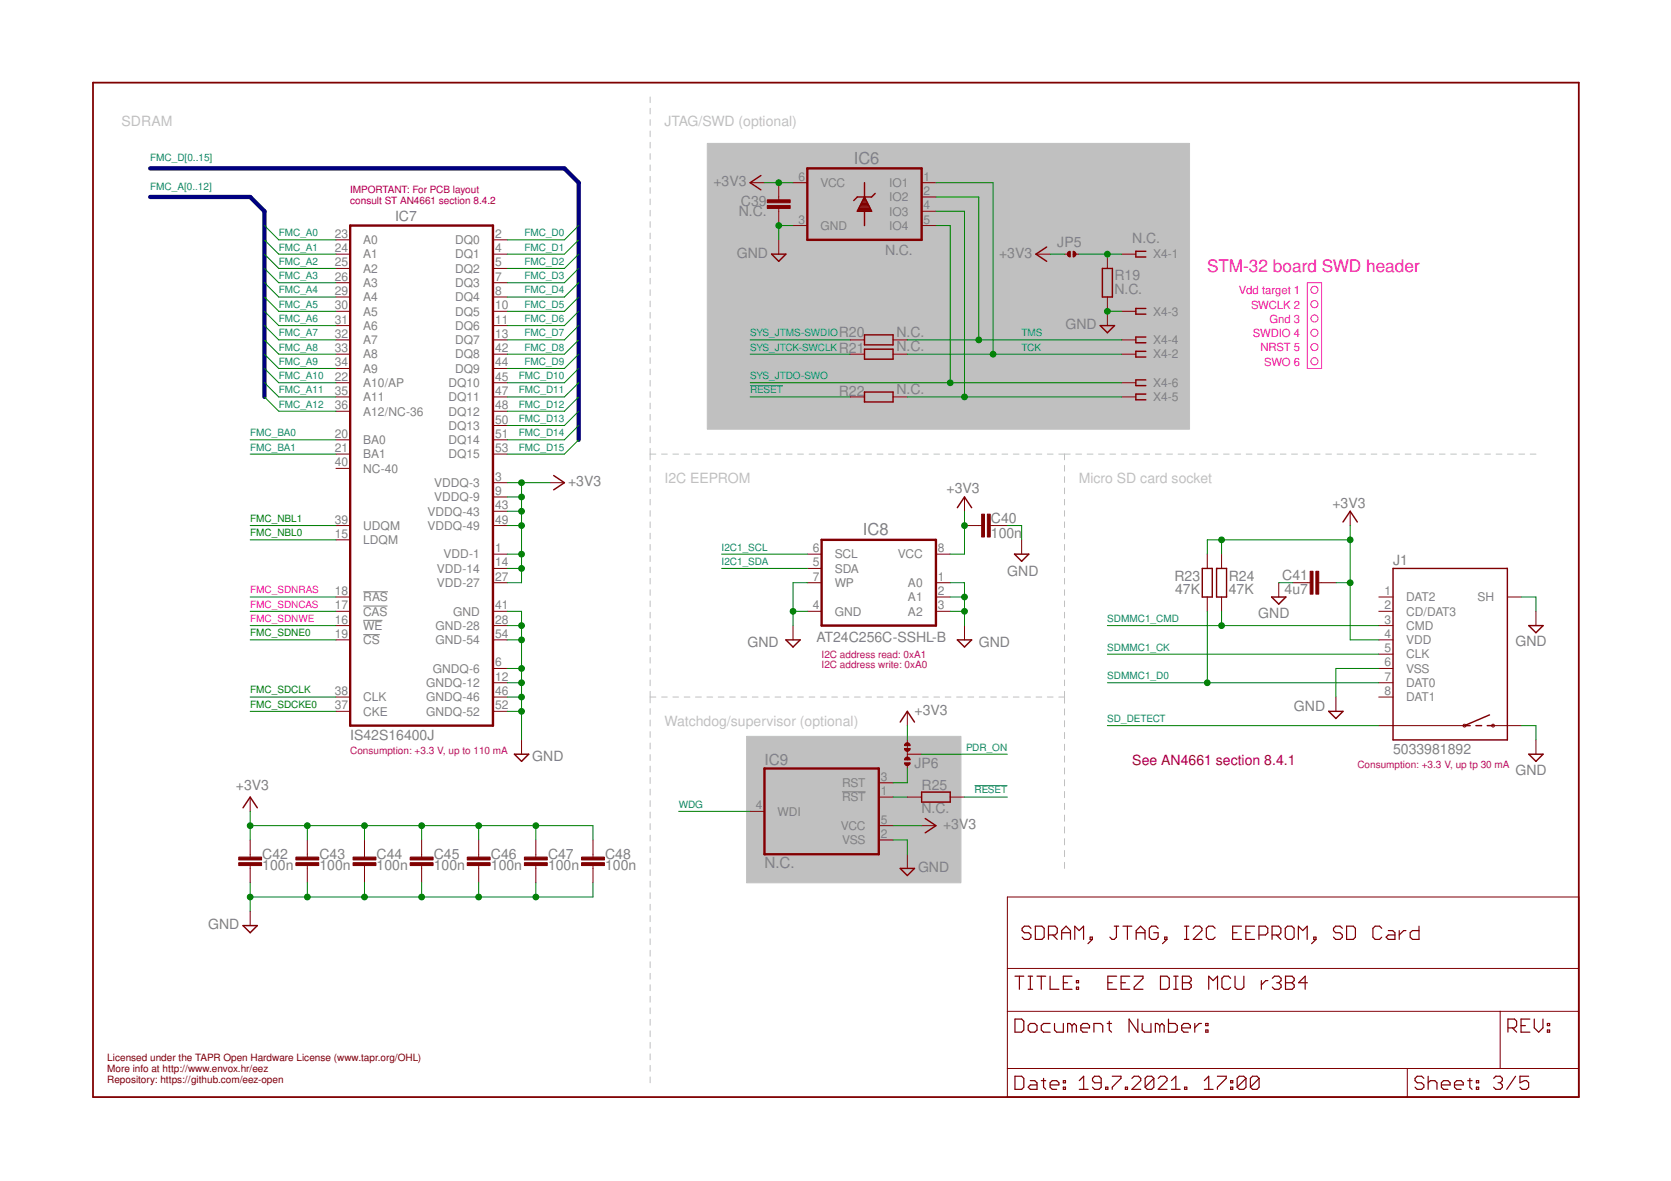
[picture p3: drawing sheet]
<svg xmlns="http://www.w3.org/2000/svg" width="297mm" height="210mm" viewBox="0 0 297 210" stroke-linecap="round" stroke-linejoin="round" font-family="sans-serif">
<g fill="none" stroke="#c0c0c0" stroke-width=".18">
<path d="M115.6 17.2v1M115.6 19.2v1.1M115.6 21.3v1M115.6 23.3v1M115.6 25.3v1M115.6 27.3v1M115.6 29.3v1M115.6 31.3v1.1M115.6 33.4v1M115.6 35.4v1M115.6 37.4v1M115.6 39.4v1"/>
<path d="M115.6 41.4v1M115.6 43.4v1M115.6 45.4v1.1M115.6 47.5v1M115.6 49.5v1M115.6 51.5v1M115.6 53.5v1M115.6 55.5v1M115.6 57.5v1M115.6 59.5v1.1M115.6 61.6v1M115.6 63.6v1"/>
<path d="M115.6 65.6v1M115.6 67.6v1M115.6 69.6v1M115.6 71.6v1.1M115.6 73.7v1M115.6 75.7v1M115.6 77.7v1M115.6 79.7v2M115.6 82.7v1M115.6 84.7v1M115.6 86.7v1.1M115.6 88.8v.9"/>
<path d="M115.6 90.8v1M115.6 92.8v1M115.6 94.8v1M115.6 96.8v1M115.6 98.8v1M115.6 80.7h1M117.6 80.7h1M119.6 80.7h1M121.6 80.7h1M123.6 80.7h1.1M125.7 80.7h1M127.7 80.7h1"/>
<path d="M129.7 80.7h1M131.7 80.7h1M133.7 80.7h1M135.7 80.7h1.1M137.8 80.7h1M139.8 80.7h1M141.8 80.7h1M143.8 80.7h1M145.8 80.7h1.1M147.8 80.7h1.1M149.9 80.7h1M151.9 80.7h1"/>
<path d="M153.9 80.7h1M155.9 80.7h1.1M157.9 80.7h1.1M160 80.7h1M162 80.7h1M164 80.7h1M166 80.7h1M168 80.7h1M170.1 80.7h1M172.1 80.7h1M174.1 80.7h1M176.1 80.7h1"/>
<path d="M178.1 80.7h1M180.1 80.7h1M182.2 80.7h1M184.2 80.7h1M186.2 80.7h1M188.2 80.7h2M189.2 80.7v1M189.2 82.7v1M189.2 84.7v1M189.2 86.7v1.1M189.2 88.8v.9M189.2 90.8v1"/>
<path d="M189.2 92.8v1M189.2 94.8v1M189.2 96.8v1M189.2 98.8v1M191.2 80.7h1.1M193.3 80.7h1M195.3 80.7h1M197.3 80.7h1M199.3 80.7h1M201.3 80.7h1.1M203.3 80.7h1.1M205.4 80.7h1"/>
<path d="M207.4 80.7h1M209.4 80.7h1M211.4 80.7h1M213.4 80.7h1.1M215.5 80.7h1M217.5 80.7h1M219.5 80.7h1M221.5 80.7h1M223.5 80.7h1.1M225.6 80.7h1M227.6 80.7h1M229.6 80.7h1"/>
<path d="M231.6 80.7h1M233.6 80.7h1.1M235.7 80.7h1M237.7 80.7h1M239.7 80.7h1M241.7 80.7h1M243.7 80.7h1.1M245.8 80.7h1M247.8 80.7h1M249.8 80.7h1M251.8 80.7h1M253.8 80.7h1"/>
<path d="M255.9 80.7h1M257.9 80.7h1M259.9 80.7h1M261.9 80.7h1M263.9 80.7h1M266 80.7h1M268 80.7h1M270 80.7h1M272 80.7h1M115.6 100.8v1M115.6 102.8v1M115.6 104.8v1"/>
<path d="M115.6 106.8v1M115.6 108.8v1M115.6 110.8v1M115.6 112.8v1.1M115.6 114.9v.9M115.6 116.9v1M115.6 118.9v1M189.2 100.8v1M189.2 102.8v1M189.2 104.8v1M189.2 106.8v1M189.2 108.8v1"/>
<path d="M189.2 110.8v1M189.2 112.8v1.1M189.2 114.9v.9M189.2 116.9v1M189.2 118.9v1M115.6 120.9v1M115.6 122.9v2M115.6 125.9v1.1M115.6 128v1M115.6 130v1.1M115.6 132.1v1M115.6 134.1v1.1"/>
<path d="M115.6 136.2v1M115.6 138.2v1.1M115.6 123.9h1M117.6 123.9h1M119.6 123.9h1M121.6 123.9h1M123.6 123.9h1.1M125.7 123.9h1M127.7 123.9h1M129.7 123.9h1M131.7 123.9h1M133.7 123.9h1"/>
<path d="M135.7 123.9h1.1M137.8 123.9h1M139.8 123.9h1M141.8 123.9h1M143.8 123.9h1M145.8 123.9h1.1M147.8 123.9h1.1M149.9 123.9h1M151.9 123.9h1M153.9 123.9h1M155.9 123.9h1.1M157.9 123.9h1.1"/>
<path d="M160 123.9h1M162 123.9h1M164 123.9h1M166 123.9h1M168 123.9h1M170.1 123.9h1M172.1 123.9h1M174.1 123.9h1M176.1 123.9h1M178.1 123.9h1M180.1 123.9h1M182.2 123.9h1"/>
<path d="M184.2 123.9h1M186.2 123.9h1M188.2 123.9h1M189.2 120.9v1M189.2 122.9v2.1M189.2 126v1.1M189.2 128.1v1.1M189.2 130.2v1.1M189.2 132.3v1.1M189.2 134.4v1.1M189.2 136.5v1.1M189.2 138.6v1.1"/>
<path d="M115.6 140.3v1M115.6 142.3v1M115.6 144.3v1.1M115.6 146.4v1M115.6 148.4v1.1M115.6 150.5v1M115.6 152.5v1.1M115.6 154.6v1M115.6 156.6v1.1M115.6 158.7v1M189.2 140.7v1.1M189.2 142.8v1.1"/>
<path d="M189.2 144.9v1.1M189.2 147v1.1M189.2 149.1v1.1M189.2 151.2v1.1M189.2 153.3v1M115.6 160.7v1.1M115.6 162.8v1M115.6 164.8v1M115.6 166.9v1M115.6 168.9v1M115.6 170.9v1.1M115.6 173v1"/>
<path d="M115.6 175v1.1M115.6 177.1v1M115.6 179.1v1.1M115.6 181.2v1M115.6 183.2v1.1M115.6 185.3v1M115.6 187.3v1.1M115.6 189.4v1M115.6 191.4v1"/>
</g>
<g fill="#c0c0c0" stroke="#c0c0c0" stroke-width=".18">
<path d="M125.7 25.5h85.8v50.8h-85.8z"/>
<path d="M132.7 130.9h38.1v26h-38.1z"/>
</g>
<path d="M64.6 110.3h3.4M64.6 107.7h4.3M64.6 105.2h4.4M64.6 112.8h2.9M149.7 140.7h4.2" fill="none" stroke="#808080" stroke-width=".18"/>
<g fill="none" stroke="#800000" stroke-width=".21">
<path d="M180.4 173.5h1.6M181.2 173.5v2.3M182.8 173.5h.8M182.8 175.8h.8M183.2 173.5v2.3M183.3 165l-.4-.4h-.8l-.4 .4v.4l.4 .4h.8l.4 .4v.4l-.4 .4h-.8l-.4-.4M184 164.6h1.2l.4 .4v1.6l-.4 .4h-1.2zM184.3 173.5h1.6M185.1 173.5v2.3M186.4 166.2h1.2l.3-.4v-.8l-.3-.4h-1.2v2.4M186.7 173.5v2.3h1.5M187.2 166.2l.7 .8"/>
<path d="M188.7 165.8h1.6M188.7 167v-1.6l.8-.8 .8 .8v1.6M189 174.7h.8M190.6 173.5h-1.6v2.3h1.6M191.1 167v-2.4l.7 .8 .8-.8v2.4M191.3 175.5h.4v.3h-.4zM191.3 174.3h.4v.4h-.4zM193.8 166.6h.4v.4h-.4zM194.2 167l-.8 .7M196.9 174.7h.8M198.1 164.6h.8M198.5 164.6v2l-.4 .4h-.4l-.4-.4"/>
<path d="M198.5 173.5h-1.6v2.3h1.6M199.3 174.7h.8M199.6 164.6h1.6M200.4 164.6v2.4M200.8 173.5h-1.5v2.3h1.5M201.6 173.5h1.6v.4l-1.6 1.6v.3h1.6M202 165.8h1.5M202 167v-1.6l.8-.8 .7 .8v1.6M205.9 165l-.4-.4h-.8l-.4 .4v1.6l.4 .4h.8l.4-.4v-.8h-.8M206.3 173.5h1.2l.4 .4v1.6l-.4 .3h-1.2zM207 166.6h.4v.4h-.4zM207.4 167l-.7 .7"/>
<path d="M208.6 173.5h.8M208.6 175.8h.8M209 173.5v2.3M210.2 173.5h1.2l.4 .4v.4l-.4 .4 .4 .4v.4l-.4 .3h-1.2zM210.2 174.7h1.2M210.5 164.6h.8M210.5 167h.8M210.9 164.6v2.4M212.1 165l.4-.4h.8l.4 .4v.4l-1.6 1.6h1.6M214.9 175.8v-2.3l.7 .8 .8-.8v2.3M216 165l-.4-.4h-.8l-.4 .4v1.6l.4 .4h.8l.4-.4M218.8 173.9l-.4-.4h-.8l-.4 .4v1.6l.4 .3h.8l.4-.3"/>
<path d="M219.1 165.8h.8M219.5 173.5v2l.4 .3h.8l.4-.3v-2M220.7 164.6h-1.6v2.4h1.6M221.5 165.8h.7M223 164.6h-1.5v2.4h1.5M223.8 166.2h1.2l.4-.4v-.8l-.4-.4h-1.2v2.4M224.2 174.3v1.5M225.4 174.3h-.4l-.8 .8M226.1 166.2h1.2l.4-.4v-.8l-.4-.4h-1.2v2.4M226.2 173.9l.4-.4h.7l.4 .4v.4l-.4 .4M226.9 166.2l.8 .8M226.9 174.7h.4"/>
<path d="M227.3 174.7l.4 .4v.4l-.4 .3h-.7l-.4-.3M228.5 173.5h1.2l.4 .4v.4l-.4 .4 .4 .4v.4l-.4 .3h-1.2zM228.5 174.7h1.2M228.9 164.6h.7l.4 .4v1.6l-.4 .4h-.7l-.4-.4v-1.6zM230.8 167v-2.4l.8 .8 .8-.8v2.4M232.4 174.7h-1.6l1.2-1.2v2.3M233.5 166.6h.4v.4h-.4zM233.9 167l-.7 .7M238.6 165l-.4-.4h-.8l-.4 .4v.4l.4 .4h.8l.4 .4v.4l-.4 .4h-.8l-.4-.4M239.4 164.6h1.2l.3 .4v1.6l-.3 .4h-1.2zM245.6 165l-.4-.4h-.7l-.4 .4v1.6l.4 .4h.7l.4-.4M246.8 165.4h.8l.4 .4v1.2h-1.2l-.4-.4 .4-.4h1.2"/>
<path d="M248.7 165.4v1.6M249.9 165.4h-.4l-.8 .8M252.2 164.6v2.4h-1.1l-.4-.4v-.8l.4-.4h1.1M180.4 181.1h1.2l.4 .4v1.6l-.4 .4h-1.2zM180.4 191.3h1.2l.4 .4v1.5l-.4 .4h-1.2zM182.8 182.3l.4-.4h.7l.4 .4v.8l-.4 .4h-.7l-.4-.4zM183.2 192.1h.7l.4 .3v1.2h-1.1l-.4-.4 .4-.4h1.1M185.1 192.1h.8M185.5 191.7v1.5l.4 .4M186.7 192.8h1.5v-.4l-.4-.3h-.8l-.3 .3v.8l.3 .4h.8M186.7 181.9h-1.2l-.4 .4v.8l.4 .4h1.2M187.5 181.9v1.2l.3 .4h1.2v-1.6"/>
<path d="M189 193.2h.4v.4h-.4zM189 192.1h.4v.3h-.4zM190.6 182.3l-.4-.4h-.4v1.6M190.6 182.3l.4-.4 .3 .4v1.2M190.6 182.3v1.2M191.9 193.6h1.5M191.9 192.1l.7-.8v2.3M192.1 182.7h1.6v-.4l-.4-.4h-.8l-.4 .4v.8l.4 .4h.8M194.5 183.5v-1.6h1.1l.4 .4v1.2M195.7 192.4h-1.1l-.4-.3v-.4l.4-.4h.8l.3 .4v1.5l-.3 .4h-.8l-.4-.4M196.5 193.2h.4v.4h-.4zM196.8 181.9h.8"/>
<path d="M197.2 181.5v1.6l.4 .4M197.7 191.3h1.6v.4l-1.6 1.5v.4M200 193.2h.4v.4h-.4zM201.2 191.7l.4-.4h.8l.4 .4v.4l-1.6 1.5h1.6M202.3 181.1v2.4l-1.6-2.4v2.4M203 181.9v1.2l.4 .4h1.2v-1.6M205.1 191.7v1.5l-.4 .4h-.8l-.3-.4M205.1 191.7l-.4-.4h-.8l-.3 .4v1.5M205.1 191.7l-1.5 1.5M205.9 191.7l.4-.4h.8l.4 .4v.4l-1.6 1.5h1.6M206.2 182.3l-.4-.4h-.4v1.6M206.2 182.3v1.2"/>
<path d="M206.2 182.3l.3-.4 .4 .4v1.2M207.7 181.1v2.4h1.2l.4-.4v-.8l-.4-.4h-1.2M208.2 193.6h1.6M208.2 192.1l.8-.8v2.3M210.1 182.7h1.5v-.4l-.4-.4h-.8l-.3 .4v.8l.3 .4h.8M210.6 193.2h.4v.4h-.4zM212.4 181.9v1.6M213.6 181.9h-.4l-.8 .8M214.1 193.6h1.5M214.1 192.1l.8-.8v2.3M214.3 183.1h.4v.4h-.4zM214.3 181.9h.4v.4h-.4z"/>
<path d="M216.4 191.3h1.6v.4l-1.6 1.5v.4M218.8 192.1h.3v.3h-.3zM218.8 193.2h.3v.4h-.3zM221.5 191.7v1.5l-.4 .4h-.8l-.4-.4M221.5 191.7l-.4-.4h-.8l-.4 .4v1.5M221.5 191.7l-1.6 1.5M223.8 191.7v1.5l-.4 .4h-.7l-.4-.4M223.8 191.7l-.4-.4h-.7l-.4 .4v1.5M223.8 191.7l-1.5 1.5M253.1 191.7l-.4-.4h-.8l-.4 .4v.4l.4 .3h.8l.4 .4v.4l-.4 .4h-.8l-.4-.4M253.9 192.4l.4-.3h.8l.3 .3v1.2M253.9 191.3v2.3"/>
<path d="M256.2 192.8h1.6v-.4l-.4-.3h-.8l-.4 .3v.8l.4 .4h.8M258.6 192.8h1.5v-.4l-.4-.3h-.7l-.4 .3v.8l.4 .4h.7M260.9 192.1h.8M261.3 191.7v1.5l.4 .4M262.4 193.2h.4v.4h-.4zM262.4 192.1h.4v.3h-.4zM265.5 191.7l.4-.4h.8l.4 .4v.4l-.4 .3M266.3 192.4h.4M266.7 192.4l.4 .4v.4l-.4 .4h-.8l-.4-.4M268.1 182.7h1.1l.4-.4v-.8l-.4-.4h-1.1v2.4M268.8 182.7l.8 .8M269.4 191.3l-1.6 2.3"/>
<path d="M270.4 182.3h.8M271.7 191.3h-1.5v1.1l.8-.3h.4l.3 .3v.8l-.3 .4h-.8l-.4-.4M271.9 181.1h-1.5v2.4h1.5M272.7 181.1v1.6l.8 .8 .8-.8v-1.6M275.1 183.1h.4v.4h-.4zM275.1 181.9h.4v.4h-.4z"/>
</g>
<path d="M16.5 14.7h264.1v180.3h-264.1z" fill="none" stroke="#800000" stroke-width=".32"/>
<g fill="none" stroke="#800000" stroke-width=".18">
<path d="M133.3 32.5h2.6M138.4 32.5v3M138.4 37v3.1M141 32.5h2.5M163.8 32.5h2.6M163.8 35h2.6M163.8 37.5h2.6M59.7 50.2h2.6M59.7 42.6h2.6M59.7 45.2h2.6M59.7 47.7h2.6M59.7 52.8h2.6"/>
<path d="M59.7 55.3h2.6M59.7 57.9h2.6M87.6 50.2h2.6M87.6 42.6h2.6M87.6 45.2h2.6M87.6 47.7h2.6M87.6 52.8h2.6M87.6 55.3h2.6M87.6 57.9h2.6M138.4 42.6v2.6M141 40.1h2.5M163.8 40.1h2.6"/>
<path d="M184.1 45.2h2.6M189.2 45.2h.8M191 45.2h.8M196.8 45.2v2.5M196.8 52.8v5.1M199.4 45.2h2.5M199.4 55.3h2.5M59.7 60.4h2.6M59.7 78.2h2.6M59.7 68h2.6M59.7 73.1h2.6M59.7 70.5h2.6"/>
<path d="M59.7 65.5h2.6M59.7 62.9h2.6M87.6 60.4h2.6M87.6 78.2h2.6M87.6 68h2.6M87.6 75.6h2.6M87.6 73.1h2.6M87.6 70.5h2.6M87.6 65.5h2.6M87.6 62.9h2.6M151.1 60.4h2.6M151.1 70.5h2.6"/>
<path d="M151.1 62.9h2.6M158.7 60.4h2.6M158.7 70.5h2.6M158.7 62.9h2.6M199.4 60.4h2.5M199.4 68h2.5M199.4 70.5h2.5M199.4 62.9h2.5M59.7 95.9h2.6M59.7 80.7h2.6M59.7 93.4h2.6M59.7 83.2h2.6"/>
<path d="M87.6 98.5h2.6M87.6 85.8h2.6M87.6 88.3h2.6M87.6 80.7h2.6M87.6 93.4h2.6M87.6 90.9h2.6M97.8 85.8h2.5M143.5 98.5h2.5M166.4 98.5h2.5M171.4 93.4h3.1M171.4 88.3v2.6M176 93.4h3.1"/>
<path d="M181.6 95.9v2.6M214.6 98.5v2.5M217.1 98.5v2.5M240 90.9v2.5M59.7 111.2h2.6M59.7 108.6h2.6M59.7 106.1h2.6M59.7 113.7h2.6M87.6 118.8h2.6M87.6 101h2.6M87.6 111.2h2.6M87.6 108.6h2.6"/>
<path d="M87.6 103.6h2.6M87.6 113.7h2.6M141 111.2v2.5M143.5 101h2.5M143.5 108.6h2.5M143.5 103.6h2.5M166.4 108.6h2.5M166.4 106.1h2.5M166.4 103.6h2.5M171.4 111.2v2.5M214.6 106.1v2.5M217.1 106.1v2.5"/>
<path d="M227.3 103.6v2.5M229.8 103.6h3.1M234.4 103.6h3.1M245.1 118.8h2.5M245.1 111.2h2.5M245.1 108.6h2.5M245.1 106.1h2.5M245.1 113.7h2.5M245.1 116.3h2.5M267.9 106.1h2.6M273 108.6v2.6M59.7 126.4h2.6"/>
<path d="M59.7 123.9h2.6M87.6 121.3h2.6M87.6 126.4h2.6M87.6 123.9h2.6M92.7 131.5v2.5M156.2 139.1h2.5M161.3 126.4v2.6M161.3 131.5v3.3M161.3 135.8v.8M161.3 134h2.5M237.5 123.9v2.5M245.1 121.3h2.5"/>
<path d="M245.1 123.9h2.5M245.1 129h15.2M265.4 129h5.1M273 131.5v2.5M44.5 141.7v2.5M44.5 149.3v3M44.5 153.8v3.1M54.6 149.3v3M54.6 153.8v3.1M64.8 149.3v3M64.8 153.8v3.1M75 149.3v3"/>
<path d="M75 153.8v3.1M85.1 149.3v3M85.1 153.8v3.1M95.2 149.3v3M95.2 153.8v3.1M105.4 149.3v3M105.4 153.8v3.1M133.3 144.2h2.6M156.2 141.7h2.5M156.2 146.7h2.5M156.2 149.3h2.5M161.3 141.7h2.5"/>
<path d="M161.3 151.8v2.5M163.8 146.7h2.6M168.9 141.7h2.5M179.1 159.4h101.5v35.6h-101.5zM44.5 162v2.5M179.1 179.7h101.5M179.1 172.1h101.5M266.7 179.7v10.2M179.1 189.9h101.5M250.2 189.9v5.1"/>
<circle cx="260.3" cy="129" r=".25"/>
<circle cx="265.4" cy="129" r=".25"/>
</g>
<g fill="none" stroke="#800000" stroke-width=".25">
<path d="M135.3 31.2l-2 1.3 2 1.2M152.4 37.5h2.5M152.5 37.2h2.3M152.7 37h2M152.8 36.8h1.8M152.9 36.6h1.6M153 36.3h1.3M153.1 36.1h1.1M153.2 35.9h.9M153.3 35.7h.7M153.4 35.5h.5M153.6 35.2h.2"/>
<path d="M153.7 35l1.2 2.5h-2.5zM153.7 32.5v2.5M153.7 37.5v2.6M155.6 34.4l-.7 .6h-2.5l-.6 .6M137.2 45.2h2.5l-1.3 1.2zM153.7 59.5h5v1.8h-5zM186.1 43.9l-2 1.3 2 1.2M195.6 57.9h2.5l-1.3 1.2zM196 47.7h1.7v5.1h-1.7zM203.7 44.7h-1.8v1h1.8M203.7 54.8h-1.8v1h1.8M203.7 59.9h-1.8v1h1.8"/>
<path d="M153.7 62.1h5v1.7h-5zM153.7 69.7h5v1.7h-5zM203.7 67.5h-1.8v1h1.8M203.7 62.4h-1.8v1.1h1.8M203.7 70h-1.8v1.1h1.8M98.4 84.5l1.9 1.3-1.9 1.3M170.2 90.2l1.2-1.9 1.3 1.9M180.3 98.5h2.6l-1.3 1.3zM238.7 92.8l1.3-1.9 1.3 1.9M139.7 113.7h2.5l-1.2 1.3zM170.2 113.7h2.5l-1.3 1.3zM213.7 101h1.8v5.1h-1.8z"/>
<path d="M216.3 101h1.7v5.1h-1.7zM226 106.1h2.6l-1.3 1.3zM247.6 101h20.3v30.5h-20.3zM271.8 111.2h2.5l-1.3 1.3zM91.4 134h2.6l-1.3 1.3zM160 128.3l1.3-1.9 1.3 1.9M236.2 126.4h2.5l-1.2 1.3zM262.4 129h1M264.4 129h1M264.8 127.1l-4.5 1.9h1M271.8 134h2.5l-1.3 1.3zM43.2 143.6l1.3-1.9 1.2 1.9"/>
<path d="M160 154.3h2.6l-1.3 1.3zM163.8 140.8h5.1v1.8h-5.1zM164.5 145.5l1.9 1.2-1.9 1.3M43.2 164.5h2.5l-1.2 1.3z"/>
</g>
<path d="M143.5 29.9h20.3v12.7h-20.3zM62.3 40.1h25.3v88.9h-25.3zM146 95.9h20.4v15.3h-20.4zM135.9 136.6h20.3v15.2h-20.3z" fill="none" stroke="#800000" stroke-width=".42"/>
<g fill="#800000" stroke="#800000" stroke-width=".18">
<path d="M42.4 153.3h4.1v.5h-4.1z"/>
<path d="M42.4 152.3h4.1v.5h-4.1z"/>
<path d="M52.6 153.3h4.1v.5h-4.1z"/>
<path d="M52.6 152.3h4.1v.5h-4.1z"/>
<path d="M62.8 153.3h4v.5h-4z"/>
<path d="M62.8 152.3h4v.5h-4z"/>
<path d="M72.9 153.3h4.1v.5h-4.1z"/>
<path d="M72.9 152.3h4.1v.5h-4.1z"/>
<path d="M83.1 153.3h4v.5h-4z"/>
<path d="M83.1 152.3h4v.5h-4z"/>
<path d="M93.2 153.3h4.1v.5h-4.1z"/>
<path d="M93.2 152.3h4.1v.5h-4.1z"/>
<path d="M174.5 91.4h.5v4h-.5z"/>
<path d="M175.5 91.4h.5v4h-.5z"/>
<path d="M232.9 101.5h.5v4.1h-.5z"/>
<path d="M233.9 101.5h.5v4.1h-.5z"/>
<path d="M136.4 36.5h4.1v.5h-4.1z"/>
<path d="M136.4 35.5h4.1v.5h-4.1z"/>
<path d="M103.4 153.3h4v.5h-4z"/>
<path d="M103.4 152.3h4v.5h-4z"/>
</g>
<g fill="#800000" stroke="#800000" stroke-width=".18">
<path d="M190.8 44.7l.3 .1 .2 .4h-.5z" fill-rule="evenodd"/>
<path d="M190.8 45.2l.5 .1-.2 .2-.3 .2z" fill-rule="evenodd"/>
<path d="M189.7 45.2h.5v.5l-.3-.2z" fill-rule="evenodd"/>
<path d="M189.9 44.8l.3-.1v.5h-.5z" fill-rule="evenodd"/>
<path d="M160.8 135.6h1a.51 .51 0 0 1-.5 .5 .51 .51 0 0 1-.5-.5z" fill-rule="evenodd"/>
<path d="M161.3 134.6l.3 .1 .2 .4h-.5z" fill-rule="evenodd"/>
<path d="M160.9 134.7l.4-.1v.5h-.5z" fill-rule="evenodd"/>
<path d="M161.3 132l.3 .2 .2 .3h-.5z" fill-rule="evenodd"/>
<path d="M160.9 132.2l.4-.2v.5h-.5z" fill-rule="evenodd"/>
<path d="M160.8 133h1a.51 .51 0 0 1-.5 .5 .51 .51 0 0 1-.5-.5z" fill-rule="evenodd"/>
</g>
<path d="M26.7 35h17.8l2.5 2.5v33M26.7 29.9h73.6l2.6 2.6v45.7" fill="none" stroke="#000080" stroke-width=".76"/>
<g fill="none" stroke="#008000" stroke-width=".18">
<path d="M135.9 32.5h5.1M166.4 37.5h5v33M166.4 32.5h10.1v30.4M166.4 35h7.6v25.4M47 52.8l2.6 2.5h10.1M47 42.6l2.6 2.6h10.1M47 57.9l2.6 2.5h10.1M47 55.3l2.6 2.6h10.1M47 50.2l2.6 2.6h10.1M47 47.7l2.6 2.5h10.1M47 45.2l2.6 2.5h10.1M47 40.1l2.6 2.5h10.1"/>
<path d="M102.9 52.8l-2.6 2.5h-10.1M102.9 42.6l-2.6 2.6h-10.1M102.9 57.9l-2.6 2.5h-10.1M102.9 55.3l-2.6 2.6h-10.1M102.9 50.2l-2.6 2.6h-10.1M102.9 47.7l-2.6 2.5h-10.1M102.9 45.2l-2.6 2.5h-10.1M102.9 40.1l-2.6 2.5h-10.1M141 40.1h-2.6v2.5M166.4 40.1h2.5v27.9M186.7 45.2h2.5M191.8 45.2h7.6"/>
<path d="M196.8 55.3h2.6M44.5 78.2h15.2M47 70.5l2.6 2.6h10.1M47 65.5l2.6 2.5h10.1M47 62.9l2.6 2.6h10.1M47 60.4l2.6 2.5h10.1M47 68l2.6 2.5h10.1M102.9 78.2l-2.6 2.5h-10.1M102.9 75.6l-2.6 2.6h-10.1M102.9 73.1l-2.6 2.5h-10.1M102.9 70.5l-2.6 2.6h-10.1M102.9 65.5l-2.6 2.5h-10.1"/>
<path d="M102.9 62.9l-2.6 2.6h-10.1M102.9 60.4l-2.6 2.5h-10.1M102.9 68l-2.6 2.5h-10.1M133.3 68h66.1M133.3 62.9h17.8M133.3 60.4h17.8M133.3 70.5h17.8M161.3 62.9h38.1M161.3 60.4h38.1M161.3 70.5h38.1M44.5 93.4h15.2M44.5 95.9h15.2"/>
<path d="M44.5 80.7h15.2M90.2 93.4h2.5M90.2 85.8h7.6M90.2 88.3h2.5M90.2 90.9h2.5M90.2 98.5h2.5M92.7 85.8v17.8h-2.5M128.3 98.5h15.2M171.4 90.9v7.6h-2.5M179.1 93.4h2.5v2.5M217.1 95.9v2.6M240 93.4v20.3h5.1"/>
<path d="M240 95.9h-25.4v2.6M44.5 106.1h15.2M44.5 108.6h15.2M44.5 111.2h15.2M44.5 113.7h15.2M90.2 108.6h2.5v22.9M90.2 111.2h2.5M90.2 113.7h2.5M90.2 118.8h2.5M90.2 101h2.5M128.3 101h15.2M141 108.6h2.5"/>
<path d="M143.5 103.6h-2.5v7.6M168.9 106.1h2.5M168.9 108.6h2.5M168.9 103.6h2.5v7.6M196.8 111.2h48.3M196.8 116.3h48.3M214.6 108.6v12.7M217.1 108.6v2.6M227.3 103.6h2.5M237.5 103.6h2.5M245.1 118.8h-7.6v5.1M270.5 106.1h2.5v2.5"/>
<path d="M44.5 123.9h15.2M44.5 126.4h15.2M90.2 121.3h2.5M90.2 123.9h2.5M90.2 126.4h2.5M161.3 129v2.5M161.3 136.6v2.5h-2.6M163.8 134h15.3M196.8 129h48.3M196.8 121.3h48.3M270.5 129h2.5v2.5M44.5 144.2v5.1"/>
<path d="M44.5 156.9v5.1M44.5 146.7h60.9v2.6M54.6 146.7v2.6M54.6 156.9v2.5M64.8 146.7v2.6M64.8 156.9v2.5M75 146.7v2.6M75 156.9v2.5M85.1 146.7v2.6M85.1 156.9v2.5M95.2 146.7v2.6M95.2 156.9v2.5"/>
<path d="M105.4 156.9v2.5h-60.9M120.6 144.2h12.7M158.7 149.3h2.6v2.5M158.7 146.7h5.1M158.7 141.7h2.6M171.4 141.7h7.7"/>
</g>
<g fill="#008000" stroke="#008000" stroke-width=".18">
<circle cx="85.1" cy="159.4" r=".51"/>
<circle cx="75" cy="159.4" r=".51"/>
<circle cx="64.8" cy="159.4" r=".51"/>
<circle cx="54.6" cy="159.4" r=".51"/>
<circle cx="44.5" cy="159.4" r=".51"/>
<circle cx="95.2" cy="159.4" r=".51"/>
<circle cx="92.7" cy="111.2" r=".51"/>
<circle cx="92.7" cy="113.7" r=".51"/>
<circle cx="92.7" cy="118.8" r=".51"/>
<circle cx="92.7" cy="121.3" r=".51"/>
<circle cx="92.7" cy="123.9" r=".51"/>
<circle cx="92.7" cy="126.4" r=".51"/>
<circle cx="138.4" cy="40.1" r=".51"/>
<circle cx="141" cy="108.6" r=".51"/>
<circle cx="171.4" cy="106.1" r=".51"/>
<circle cx="171.4" cy="108.6" r=".51"/>
<circle cx="196.8" cy="55.3" r=".51"/>
<circle cx="85.1" cy="146.7" r=".51"/>
<circle cx="75" cy="146.7" r=".51"/>
<circle cx="64.8" cy="146.7" r=".51"/>
<circle cx="54.6" cy="146.7" r=".51"/>
<circle cx="44.5" cy="146.7" r=".51"/>
<circle cx="95.2" cy="146.7" r=".51"/>
<circle cx="92.7" cy="85.8" r=".51"/>
<circle cx="92.7" cy="88.3" r=".51"/>
<circle cx="92.7" cy="90.9" r=".51"/>
<circle cx="92.7" cy="93.4" r=".51"/>
<circle cx="92.7" cy="98.5" r=".51"/>
<circle cx="92.7" cy="101" r=".51"/>
<circle cx="138.4" cy="32.5" r=".51"/>
<circle cx="171.4" cy="93.4" r=".51"/>
<circle cx="217.1" cy="95.9" r=".51"/>
<circle cx="240" cy="103.6" r=".51"/>
<circle cx="240" cy="95.9" r=".51"/>
<circle cx="168.9" cy="68" r=".51"/>
<circle cx="214.6" cy="121.3" r=".51"/>
<circle cx="217.1" cy="111.2" r=".51"/>
<circle cx="174" cy="60.4" r=".51"/>
<circle cx="176.5" cy="62.9" r=".51"/>
<circle cx="196.8" cy="45.2" r=".51"/>
<circle cx="171.4" cy="70.5" r=".51"/>
</g>
<g fill="none" stroke="#f0f" stroke-width=".18">
<path d="M232.4 50.2h2.5v15.3h-2.5z"/>
<circle cx="233.7" cy="56.6" r=".64"/>
<circle cx="233.7" cy="51.5" r=".64"/>
<circle cx="233.7" cy="54.1" r=".64"/>
<circle cx="233.7" cy="59.1" r=".64"/>
<circle cx="233.7" cy="61.7" r=".64"/>
<circle cx="233.7" cy="64.2" r=".64"/>
</g>
<path d="M133.3 68.5h5.9M173.2 139.6h5.9" fill="none" stroke="#008080" stroke-width=".18"/>
<text font-size="3.1" fill="#f0f" x="214.6" y="48.3">STM-32 board SWD header</text>
<g font-size="2.9" fill="#808080">
<text x="151.8" y="29.2">IC6</text>
<text x="153.4" y="95.1">IC8</text>
</g>
<g font-size="2.7" fill="#808080">
<text x="135.9" y="135.9">IC9</text>
<text x="135.9" y="154.4">N.C.</text>
</g>
<g font-size="2.5" fill="#c0c0c0">
<text x="21.6" y="22.3">SDRAM</text>
<text x="118.1" y="22.3">JTAG/SWD (optional)</text>
<text x="118.1" y="85.8">I2C EEPROM</text>
<text x="191.8" y="85.8">Micro SD card socket</text>
<text x="118.1" y="129">Watchdog/supervisor (optional)</text>
</g>
<g font-size="2.5" fill="#808080">
<text x="126.8" y="33.1">+3V3</text>
<text x="70.2" y="39.2">IC7</text>
<text x="131.3" y="38.4">N.C.</text>
<text x="131.7" y="36.5">C39</text>
<text x="131" y="45.8">GND</text>
<text x="157.3" y="45.3">N.C.</text>
<text x="177.6" y="45.8">+3V3</text>
<text x="188" y="43.9">JP5</text>
<text x="201.3" y="43.3">N.C.</text>
<text x="198.1" y="52.3">N.C.</text>
<text x="198.1" y="49.7">R19</text>
<text x="149.1" y="59.9">R20</text>
<text x="159.4" y="59.9">N.C.</text>
<text x="189.4" y="58.5">GND</text>
<text x="149.1" y="62.7">R21</text>
<text x="159.4" y="62.4">N.C.</text>
<text x="149.1" y="70.3">R22</text>
<text x="159.4" y="70.1">N.C.</text>
<text x="101" y="86.4">+3V3</text>
<text x="168.3" y="87.7">+3V3</text>
<text x="176.1" y="95.6">100n</text>
<text x="176.1" y="93">C40</text>
<text x="236.8" y="90.2">+3V3</text>
<text x="247.6" y="100.4">J1</text>
<text x="179.1" y="102.3">GND</text>
<text x="208.8" y="103.3">R23</text>
<text x="208.9" y="105.6">47K</text>
<text x="218.4" y="105.6">47K</text>
<text x="218.4" y="103.3">R24</text>
<text x="227.9" y="103.1">C41</text>
<text x="228.4" y="105.6">4u7</text>
<text x="223.7" y="109.8">GND</text>
<text x="132.9" y="115">GND</text>
<text x="145.1" y="114.2">AT24C256C-SSHL-B</text>
<text x="174" y="115">GND</text>
<text x="269.4" y="114.9">GND</text>
<text x="62.2" y="131.5">IS42S16400J</text>
<text x="162.6" y="127.1">+3V3</text>
<text x="230" y="126.3">GND</text>
<text x="94.6" y="135.2">GND</text>
<text x="162.6" y="136.5">JP6</text>
<text x="247.6" y="134">5033981892</text>
<text x="269.4" y="137.7">GND</text>
<text x="41.9" y="140.4">+3V3</text>
<text x="163.8" y="140.5">R25</text>
<text x="163.8" y="144.6">N.C.</text>
<text x="167.6" y="147.4">+3V3</text>
<text x="46.6" y="154.6">100n</text>
<text x="46.6" y="152.7">C42</text>
<text x="56.8" y="154.6">100n</text>
<text x="56.8" y="152.7">C43</text>
<text x="66.9" y="154.6">100n</text>
<text x="66.9" y="152.7">C44</text>
<text x="77.1" y="154.6">100n</text>
<text x="77.1" y="152.7">C45</text>
<text x="87.3" y="154.6">100n</text>
<text x="87.3" y="152.7">C46</text>
<text x="97.4" y="154.6">100n</text>
<text x="97.4" y="152.7">C47</text>
<text x="107.6" y="154.6">100n</text>
<text x="107.6" y="152.7">C48</text>
<text x="163.2" y="155">GND</text>
<text x="37" y="165.1">GND</text>
</g>
<text font-size="2.5" fill="#f00" x="201.3" y="135.9">See AN4661 section 8.4.1</text>
<g font-size="2.1" fill="#808080">
<text x="142" y="32.1">6</text>
<text x="145.8" y="33.2">VCC</text>
<text x="158" y="33.2">IO1</text>
<text x="158" y="35.8">IO2</text>
<text x="164.2" y="32.1">1</text>
<text x="164.2" y="34.7">2</text>
<text x="142" y="39.7">3</text>
<text x="145.8" y="40.8">GND</text>
<text x="158" y="38.3">IO3</text>
<text x="158" y="40.8">IO4</text>
<text x="164.2" y="37.2">4</text>
<text x="164.2" y="39.7">5</text>
<text x="59.5" y="42.3">23</text>
<text x="59.5" y="44.8">24</text>
<text x="59.5" y="47.3">25</text>
<text x="64.6" y="43.4">A0</text>
<text x="64.6" y="45.9">A1</text>
<text x="80.9" y="43.4">DQ0</text>
<text x="80.9" y="45.9">DQ1</text>
<text x="88" y="42.3">2</text>
<text x="88" y="44.8">4</text>
<text x="88" y="47.3">5</text>
<text x="205" y="45.9">X4-1</text>
<text x="59.5" y="49.9">26</text>
<text x="59.5" y="52.4">29</text>
<text x="64.6" y="51">A3</text>
<text x="64.6" y="48.5">A2</text>
<text x="64.6" y="53.5">A4</text>
<text x="80.9" y="48.5">DQ2</text>
<text x="80.9" y="51">DQ3</text>
<text x="80.9" y="53.5">DQ4</text>
<text x="88" y="49.9">7</text>
<text x="88" y="52.4">8</text>
<text x="59.5" y="55">30</text>
<text x="59.5" y="57.5">31</text>
<text x="64.6" y="56.1">A5</text>
<text x="64.6" y="58.6">A6</text>
<text x="80.9" y="56.1">DQ5</text>
<text x="80.9" y="58.6">DQ6</text>
<text x="88" y="55">10</text>
<text x="88" y="57.5">11</text>
<text x="205" y="56.1">X4-3</text>
<text x="59.5" y="65.1">34</text>
<text x="59.5" y="62.6">33</text>
<text x="59.5" y="60">32</text>
<text x="64.6" y="63.7">A8</text>
<text x="64.6" y="61.2">A7</text>
<text x="80.9" y="61.2">DQ7</text>
<text x="80.9" y="63.7">DQ8</text>
<text x="88" y="60">13</text>
<text x="88" y="65.1">44</text>
<text x="88" y="62.6">42</text>
<text x="205" y="63.7">X4-2</text>
<text x="205" y="61.2">X4-4</text>
<text x="59.5" y="67.7">22</text>
<text x="59.5" y="70.2">35</text>
<text x="64.6" y="68.8">A10/AP</text>
<text x="64.6" y="71.3">A11</text>
<text x="64.6" y="66.2">A9</text>
<text x="79.7" y="71.3">DQ11</text>
<text x="79.7" y="68.8">DQ10</text>
<text x="80.9" y="66.2">DQ9</text>
<text x="88" y="70.2">47</text>
<text x="88" y="67.7">45</text>
<text x="205" y="68.8">X4-6</text>
<text x="205" y="71.3">X4-5</text>
<text x="59.5" y="77.8">20</text>
<text x="59.5" y="72.7">36</text>
<text x="64.6" y="73.9">A12/NC-36</text>
<text x="79.7" y="76.4">DQ13</text>
<text x="79.7" y="73.9">DQ12</text>
<text x="88" y="77.8">51</text>
<text x="88" y="75.3">50</text>
<text x="88" y="72.7">48</text>
<text x="59.5" y="80.4">21</text>
<text x="59.5" y="82.9">40</text>
<text x="64.6" y="78.9">BA0</text>
<text x="64.6" y="81.5">BA1</text>
<text x="79.7" y="81.5">DQ15</text>
<text x="79.7" y="78.9">DQ14</text>
<text x="88" y="80.4">53</text>
<text x="64.6" y="84">NC-40</text>
<text x="77.2" y="86.6">VDDQ-3</text>
<text x="77.2" y="89.1">VDDQ-9</text>
<text x="88" y="85.4">3</text>
<text x="88" y="88">9</text>
<text x="59.5" y="95.6">15</text>
<text x="59.5" y="93.1">39</text>
<text x="64.6" y="94.2">UDQM</text>
<text x="76" y="94.2">VDDQ-49</text>
<text x="76" y="91.6">VDDQ-43</text>
<text x="88" y="93.1">49</text>
<text x="88" y="90.5">43</text>
<text x="64.6" y="96.7">LDQM</text>
<text x="77.7" y="101.8">VDD-14</text>
<text x="78.8" y="99.3">VDD-1</text>
<text x="88" y="98.1">1</text>
<text x="88" y="100.7">14</text>
<text x="144.5" y="100.7">5</text>
<text x="144.5" y="98.1">6</text>
<text x="148.4" y="101.8">SDA</text>
<text x="148.4" y="99.3">SCL</text>
<text x="159.6" y="99.3">VCC</text>
<text x="166.7" y="98.1">8</text>
<text x="59.5" y="105.8">18</text>
<text x="64.6" y="106.9">RAS</text>
<text x="77.7" y="104.3">VDD-27</text>
<text x="88" y="103.2">27</text>
<text x="144.5" y="103.2">7</text>
<text x="148.4" y="104.3">WP</text>
<text x="161.4" y="104.3">A0</text>
<text x="161.4" y="106.9">A1</text>
<text x="166.7" y="103.2">1</text>
<text x="166.7" y="105.8">2</text>
<text x="246.1" y="105.8">1</text>
<text x="250" y="106.9">DAT2</text>
<text x="262.6" y="106.9">SH</text>
<text x="59.5" y="110.8">16</text>
<text x="59.5" y="108.3">17</text>
<text x="59.5" y="113.4">19</text>
<text x="64.6" y="112">WE</text>
<text x="64.6" y="109.4">CAS</text>
<text x="77.4" y="112">GND-28</text>
<text x="80.6" y="109.4">GND</text>
<text x="88" y="113.4">54</text>
<text x="88" y="108.3">41</text>
<text x="88" y="110.8">28</text>
<text x="144.5" y="108.3">4</text>
<text x="148.4" y="109.4">GND</text>
<text x="161.4" y="109.4">A2</text>
<text x="166.7" y="108.3">3</text>
<text x="246.1" y="108.3">2</text>
<text x="246.1" y="110.8">3</text>
<text x="246.1" y="113.4">4</text>
<text x="250" y="109.4">CD/DAT3</text>
<text x="250" y="112">CMD</text>
<text x="64.6" y="114.5">CS</text>
<text x="76.9" y="119.6">GNDQ-6</text>
<text x="77.4" y="114.5">GND-54</text>
<text x="88" y="118.5">6</text>
<text x="246.1" y="115.9">5</text>
<text x="246.1" y="118.5">6</text>
<text x="250" y="114.5">VDD</text>
<text x="250" y="117">CLK</text>
<text x="250" y="119.6">VSS</text>
<text x="59.5" y="123.5">38</text>
<text x="64.6" y="124.6">CLK</text>
<text x="75.7" y="122.1">GNDQ-12</text>
<text x="75.7" y="124.6">GNDQ-46</text>
<text x="88" y="121">12</text>
<text x="88" y="123.5">46</text>
<text x="246.1" y="121">7</text>
<text x="246.1" y="123.5">8</text>
<text x="250" y="122.1">DAT0</text>
<text x="250" y="124.6">DAT1</text>
<text x="59.5" y="126.1">37</text>
<text x="64.6" y="127.2">CKE</text>
<text x="75.7" y="127.2">GNDQ-52</text>
<text x="88" y="126.1">52</text>
<text x="134.3" y="143.8">4</text>
<text x="149.7" y="142.4">RST</text>
<text x="149.7" y="139.9">RST</text>
<text x="156.6" y="141.3">1</text>
<text x="156.6" y="138.8">3</text>
<text x="138.2" y="145">WDI</text>
<text x="149.5" y="147.5">VCC</text>
<text x="156.6" y="148.9">2</text>
<text x="156.6" y="146.4">5</text>
<text x="149.7" y="150">VSS</text>
</g>
<g font-size="2" fill="#f0f">
<text x="220.2" y="52.3">Vdd target 1</text>
<text x="222.4" y="54.8">SWCLK 2</text>
<text x="222.7" y="59.9">SWDIO 4</text>
<text x="225.6" y="57.4">Gnd 3</text>
<text x="224.1" y="62.5">NRST 5</text>
<text x="224.7" y="65">SWO 6</text>
</g>
<g font-size="1.8" fill="#008080">
<text x="26.7" y="28.7">FMC_D[0..15]</text>
<text x="26.7" y="33.7">FMC_A[0..12]</text>
<text x="49.5" y="42">FMC_A0</text>
<text x="93.2" y="42">FMC_D0</text>
<text x="49.5" y="47.1">FMC_A2</text>
<text x="49.5" y="44.5">FMC_A1</text>
<text x="93.2" y="47.1">FMC_D2</text>
<text x="93.2" y="44.5">FMC_D1</text>
<text x="49.5" y="52.1">FMC_A4</text>
<text x="49.5" y="49.6">FMC_A3</text>
<text x="93.2" y="52.1">FMC_D4</text>
<text x="93.2" y="49.6">FMC_D3</text>
<text x="49.5" y="59.8">FMC_A7</text>
<text x="49.5" y="57.2">FMC_A6</text>
<text x="49.5" y="54.7">FMC_A5</text>
<text x="93.2" y="59.8">FMC_D7</text>
<text x="93.2" y="57.2">FMC_D6</text>
<text x="93.2" y="54.7">FMC_D5</text>
<text x="133.4" y="59.8">SYS_JTMS-SWDIO</text>
<text x="181.6" y="59.8">TMS</text>
<text x="49.5" y="64.8">FMC_A9</text>
<text x="49.5" y="62.3">FMC_A8</text>
<text x="93.2" y="64.8">FMC_D9</text>
<text x="93.2" y="62.3">FMC_D8</text>
<text x="133.4" y="62.3">SYS_JTCK-SWCLK</text>
<text x="181.6" y="62.3">TCK</text>
<text x="49.5" y="69.9">FMC_A11</text>
<text x="49.5" y="67.4">FMC_A10</text>
<text x="92.2" y="67.4">FMC_D10</text>
<text x="92.2" y="69.9">FMC_D11</text>
<text x="133.4" y="67.4">SYS_JTDO-SWO</text>
<text x="133.4" y="69.9">RESET</text>
<text x="44.5" y="77.5">FMC_BA0</text>
<text x="49.5" y="72.5">FMC_A12</text>
<text x="92.2" y="77.5">FMC_D14</text>
<text x="92.2" y="75">FMC_D13</text>
<text x="92.2" y="72.5">FMC_D12</text>
<text x="44.5" y="80.1">FMC_BA1</text>
<text x="92.2" y="80.1">FMC_D15</text>
<text x="128.3" y="100.4">I2C1_SDA</text>
<text x="128.3" y="97.9">I2C1_SCL</text>
<text x="196.8" y="110.6">SDMMC1_CMD</text>
<text x="196.8" y="115.6">SDMMC1_CK</text>
<text x="196.8" y="120.7">SDMMC1_D0</text>
<text x="196.8" y="128.3">SD_DETECT</text>
<text x="171.7" y="133.4">PDR_ON</text>
<text x="120.7" y="143.6">WDG</text>
<text x="173.2" y="141">RESET</text>
</g>
<g font-size="1.8" fill="#f00">
<text x="62.2" y="34.4">IMPORTANT: For PCB layout</text>
<text x="62.2" y="36.3">consult ST AN4661 section 8.4.2</text>
</g>
<g font-size="1.8" fill="#008000">
<text x="44.5" y="92.8">FMC_NBL1</text>
<text x="44.5" y="95.3">FMC_NBL0</text>
<text x="44.5" y="113.1">FMC_SDNE0</text>
<text x="44.5" y="125.8">FMC_SDCKE0</text>
<text x="44.5" y="123.3">FMC_SDCLK</text>
</g>
<g font-size="1.8" fill="#f0f">
<text x="44.5" y="105.5">FMC_SDNRAS</text>
<text x="44.5" y="108">FMC_SDNCAS</text>
<text x="44.5" y="110.6">FMC_SDNWE</text>
</g>
<g font-size="1.8" fill="#800080">
<text x="146" y="116.9">I2C address read: 0xA1</text>
<text x="146" y="118.8">I2C address write: 0xA0</text>
<text x="62.2" y="134">Consumption: +3.3 V, up to 110 mA</text>
<text x="241.3" y="136.6">Consumption: +3.3 V, up tp 30 mA</text>
</g>
<g font-size="1.8" fill="#800000">
<text x="19.1" y="188.6">Licensed under the TAPR Open Hardware License (www.tapr.org/OHL)</text>
<text x="19.1" y="190.5">More info at http://www.envox.hr/eez</text>
<text x="19.1" y="192.4">Repository: https://github.com/eez-open</text>
</g>
</svg>
